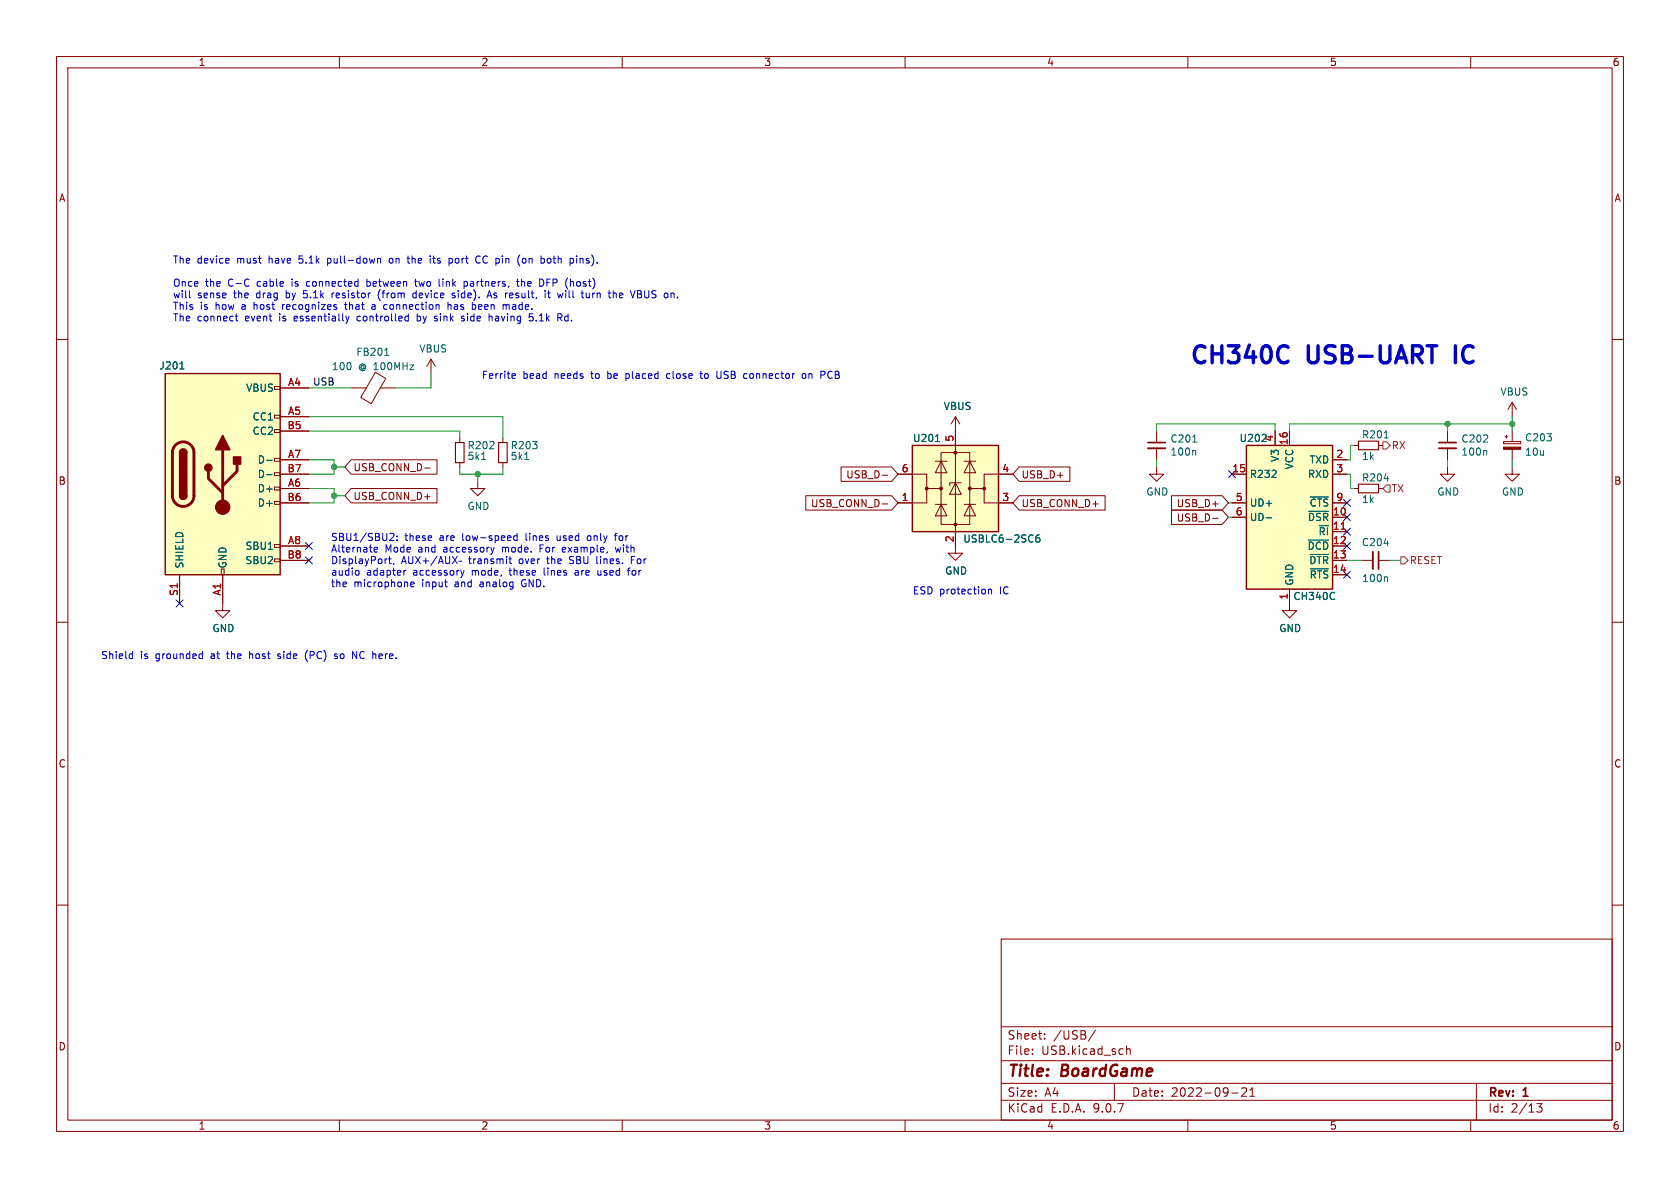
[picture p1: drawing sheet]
<svg xmlns="http://www.w3.org/2000/svg" width="297mm" height="210mm" viewBox="0 0 297 210" stroke-linecap="round" stroke-linejoin="round" font-family="sans-serif">
<g fill="none" stroke="#840000" stroke-width=".18">
<path d="M10 10h277v190h-277zM12 12h273v186h-273zM60 10v2M110 10v2M160 10v2M210 10v2M260 10v2M10 60h2M285 60h2M10 110h2M285 110h2M10 160h2"/>
<path d="M177 166h108v32h-108zM285 160h2M60 198v2M110 198v2M160 198v2M177 194.5h108M177 191.5h108M177 187.5h108M177 181.5h108M182.5 186.3v.1M182.5 185.5v.1M184.7 183.6v.1"/>
<path d="M184.7 182.8v.1M193.7 182.1l-1.3 2M197 191.5v3M199.2 184.9v1.5M199.2 185.5l.2-.1 .3 .1 .1 .9M210 198v2M217.7 193.2h1.2M219.5 192.4l.6-.1 .2 .1 .1 .3-.9 1.1h.9M221 193.8h.8M221 192.7l.4-.4v1.5M260 198v2M261 191.5v6.5"/>
<path d="M271.7 195.1h.9l-.5 .6 .4 .1v.7l-.2 .1-.6-.1"/>
</g>
<path d="M29.2 66h20.3v35.6h-20.3z" fill="#ffffc2"/>
<g fill="none" stroke="#840000" stroke-width=".18">
<path d="M48.5 68.3h1v.5h-1zM48.5 73.4h1v.5h-1zM48.5 75.9h1v.6h-1zM49.5 68.6h5.1M49.5 73.7h5.1M49.5 76.2h5.1M265.8 78.1h3.1v.3h-3.1zM266.1 77.2h.5M266.3 77v.5M267.3 71.1l-.7 1.3M267.3 71.1l.8 1.3M267.3 71.1v2.6"/>
<path d="M267.3 76.2v1.9M267.3 79.4v1.9M48.5 81h1v.5h-1zM48.5 83.6h1v.5h-1zM48.5 86.1h1v.5h-1zM48.5 88.6h1v.6h-1zM48.5 96.3h1v.5h-1zM48.5 98.8h1v.5h-1zM49.5 81.3h5.1M49.5 83.8h5.1M49.5 86.4h5.1M49.5 88.9h5.1"/>
<path d="M49.5 96.5h5.1M49.5 99.1h5.1M255.9 82.6v1.2h1.3l-1.3 1.3-1.3-1.3h1.3M267.3 82.6v1.2h1.3l-1.3 1.3-1.2-1.3h1.2M31.7 101.6v5.1M39.1 100.6h.5v1h-.5zM39.4 101.6v6.4h1.2l-1.2 1.2-1.3-1.2h1.3"/>
</g>
<path d="M29.2 66h20.3v35.6h-20.3zM31.7 80a.64 .64 0 0 1 .7-.6 .64 .64 0 0 1 .6 .6M31.7 87.6a.64 .64 0 0 0 .7 .7 .64 .64 0 0 0 .6-.7" fill="none" stroke="#840000" stroke-width=".25"/>
<path d="M31 78.7a1.9 1.9 0 0 1 2.1-.4 1.9 1.9 0 0 1 1.2 1.7v7.6a1.91 1.91 0 0 1-1.9 1.9 1.91 1.91 0 0 1-1.9-1.9v-7.7l.2-.7zM39.4 79.5v10.2M36.8 83.3v1.3l2.6 2.5M41.9 82v1.3l-2.5 2.6" fill="none" stroke="#840000" stroke-width=".51"/>
<g fill="#840000" stroke="#840000" stroke-width=".25">
<path d="M31.7 80h1.3v7.6h-1.3z"/>
<path d="M31.9 79.6a.64 .64 0 0 1 .7-.2 .64 .64 0 0 1 .4 .6h-1.3z"/>
<path d="M31.7 87.6h1.3a.64 .64 0 0 1-.6 .7 .64 .64 0 0 1-.7-.7z"/>
<path d="M39.4 77l1.2 2.5h-2.5z"/>
<path d="M41.3 80.8h1.2v1.2h-1.2z"/>
<circle cx="36.8" cy="82.7" r=".63"/>
</g>
<g fill="#840000" stroke="#840000" stroke-width=".18">
<path d="M265.8 79h3.1v.4h-3.1z"/>
<circle cx="39.4" cy="89.7" r="1.27"/>
</g>
<path d="M31.8 65.2h.7M47.1 81.4h1M47.1 83.9h1" fill="none" stroke="#006464" stroke-width=".18"/>
<path d="M220.3 78.7h15.3v25.4h-15.3z" fill="#ffffc2"/>
<path d="M220.3 78.7h15.3v25.4h-15.3z" fill="none" stroke="#840000" stroke-width=".25"/>
<g fill="none" stroke="#840000" stroke-width=".18">
<path d="M62.2 68.6h2.6M66.3 65.8l1.9 1.1-2.6 4.4-1.8-1zM67.3 68.6h2.5M76.2 63.5l-.8 1.3M76.2 63.5l.8 1.3M76.2 63.5v2.5M81.3 77.5v.7M88.9 77.5v.7M168.9 73.7l-.8 1.2M168.9 73.7l.8 1.2M168.9 73.7v2.5M204.5 76.2v2"/>
<path d="M204.5 79.2v2.1M225.4 76.2v2.5M228 76.2v2.5M239.4 78.7h.8M243.7 78.7h.8M255.9 76.2v2M255.9 79.2v2.1M81.3 81.8v.8M84.5 85.1v1.3h1.2l-1.2 1.2-1.3-1.2h1.3M88.9 81.8v.8M168.9 96.5v1.3h1.3l-1.3 1.3-1.3-1.3h1.3M204.5 82.6v1.2h1.2l-1.2 1.3-1.3-1.3h1.3"/>
<path d="M217.8 83.8h2.5M217.8 88.9h2.5M217.8 91.4h2.5M235.6 83.8h2.5M235.6 88.9h2.5M235.6 91.4h2.5M235.6 81.3h2.5M235.6 94h2.5M235.6 96.5h2.5M235.6 99.1h2.5M239.4 86.4h.8M240.7 99.1h2"/>
<path d="M243.7 99.1h2M243.7 86.4h.8M228 104.1v2.6M235.6 101.6h2.5"/>
</g>
<g fill="none" stroke="#006464" stroke-width=".18">
<path d="M68 62.8h.7M68.3 61.7l.1-.2v1.3M210.8 78.2h.8M211.2 79.6l.2 .2v.7M223.1 78h.8M244.7 77.4h.7M262.6 79.6l.2 .2v.7M85.1 81.2h.8M92.8 81.2h.7M223.9 91.5h.9M231.3 95.5h3.5M231.4 90.4h3.4"/>
<path d="M231.6 98h3.2M231.7 87.9h3.1M244.7 96h.8M244.7 84.6h.8M231.7 100.6h3.1M235.9 104.8h.1M235.9 105.9h.1M245.1 102l.2 .1v.7"/>
</g>
<path d="M237.1 93.6h.7" fill="none" stroke="#a90000" stroke-width=".18"/>
<path d="M202.9 78.2h3.1M254.4 78.2h3M243.7 97.5v3.1" fill="none" stroke="#840000" stroke-width=".3"/>
<path d="M202.9 79.2h3.1M254.4 79.2h3M242.7 97.5v3.1" fill="none" stroke="#840000" stroke-width=".33"/>
<path d="M80.5 78.2h1.5v3.6h-1.5zM88.1 78.2h1.6v3.6h-1.6zM240.2 78h3.5v1.5h-3.5zM240.2 85.6h3.5v1.5h-3.5z" fill="none" stroke="#840000" stroke-width=".2"/>
<path d="M161.3 78.7h15.2v15.3h-15.2z" fill="#ffffc2"/>
<path d="M161.3 78.7h15.2v15.3h-15.2z" fill="none" stroke="#840000" stroke-width=".25"/>
<g fill="none" stroke="#840000" stroke-width=".18">
<path d="M49.5 68.6h5.1M49.5 73.7h5.1M49.5 76.2h5.1M168.9 76.2v20.3M225.4 76.2v2.5M228 76.2v2.5M49.5 83.8h5.1M49.5 88.9h5.1M49.5 81.3h5.1M49.5 86.4h5.1M49.5 96.5h5.1M49.5 99.1h5.1"/>
<path d="M62.1 86.4h15.2v2.5h-15.2l-1.1-1.3zM62.1 81.3h15.2v2.5h-15.2l-1.1-1.2zM75.1 82.7h.9M142.5 87.6h15.1l1.1 1.3-1.1 1.3h-15.1zM148.7 82.5h8.9l1.1 1.3-1.1 1.3h-8.9zM156 89.1h.9M156 84h.9M158.7 83.8h5.1v2.6h2.6M163.8 86.4v2.5h-5.1M165.4 81.5h2M165.4 89.2h2M166.4 80h5v12.7h-5z"/>
<path d="M166.4 81.5l1 2.1h-2zM166.4 89.2l1 2h-2zM168.9 85.3l1 2.1h-2zM169.9 85.3h-2v.6M170.4 81.5h2.1M170.4 89.2h2.1M171.4 81.5l1.1 2.1h-2.1zM171.4 89.2l1.1 2h-2.1zM174 86.4v2.5h5.1M179.1 83.8h-5.1v2.6h-2.6M180.2 87.6h15.2v2.6h-15.2l-1.1-1.3zM180.2 82.5h8.9v2.6h-8.9l-1.1-1.3z"/>
<path d="M207.1 90.2h9l1.1 1.2-1.1 1.3h-9zM207.1 87.6h9l1.1 1.3-1.1 1.3h-9zM214.4 91.6h.9M217.8 83.8h2.5M217.8 88.9h2.5M217.8 91.4h2.5M235.6 83.8h2.5M235.6 88.9h2.5M235.6 81.3h2.5M235.6 96.5h2.5M235.6 99.1h2.5M235.6 91.4h2.5"/>
<path d="M235.6 94h2.5M31.7 101.6v5.1M39.4 101.6v5.1M228 104.1v3.9h1.2l-1.2 1.2-1.3-1.2h1.3M235.6 101.6h2.5"/>
</g>
<g fill="#840000" stroke="#840000" stroke-width=".18">
<circle cx="163.8" cy="86.4" r=".25"/>
<circle cx="166.4" cy="86.4" r=".25"/>
<circle cx="168.9" cy="80" r=".25"/>
<circle cx="168.9" cy="92.7" r=".25"/>
<circle cx="171.4" cy="86.4" r=".25"/>
<circle cx="174" cy="86.4" r=".25"/>
</g>
<g fill="none" stroke="#006464" stroke-width=".18">
<path d="M31.8 65.2h.7M165.4 78h.7M223.1 78h.8M47.1 81.4h1M47.1 83.9h1M183.7 94.6h-.3a.86 .86 0 0 0 0 1.2l.4-.1v-.4l-.2-.3-.4 .1-.1 .2M223.9 91.5h.9M231.3 95.5h3.5M231.4 90.4h3.4M231.6 98h3.2M231.7 87.9h3.1M231.7 100.6h3.1"/>
<path d="M235.9 104.8h.1M235.9 105.9h.1"/>
</g>
<path d="M244.5 78.1h.6l.6 .6-.6 .7h-.6zM245.1 85.7h.6v1.3h-.6l-.6-.6zM247.6 98.4h.7l.6 .7-.6 .6h-.7z" fill="none" stroke="#725600" stroke-width=".18"/>
<g fill="none" stroke="#009600" stroke-width=".18">
<path d="M54.6 73.7h34.3v3.8M54.6 76.2h26.7v1.3M54.6 68.6h7.6M76.2 66v2.6h-6.4M204.5 76.2v-1.3h20.9v1.3M239.4 78.7h-.6v2.6h-.7M255.9 74.9v1.3M267.3 74.9h-39.3v1.3M267.3 73.7v2.5M54.6 81.3h4.5v2.5h-4.5M54.6 86.4h4.5v2.5h-4.5M59.1 87.6h1.9"/>
<path d="M59.1 82.6h1.9M81.3 82.6v1.2h7.6v-1.2M84.5 83.8v1.3M204.5 81.3v1.3M217.2 88.9h.6M217.2 91.4h.6M238.1 83.8h.7v2.6h.6M238.1 99.1h2.6M245.7 99.1h1.9M255.9 81.3v1.3M267.3 81.3v1.3"/>
</g>
<g fill="none" stroke="#000084" stroke-width=".18">
<path d="M54 95.9l1.2 1.2M54 98.5l1.2 1.2M55.2 95.9l-1.2 1.2M55.2 98.5l-1.2 1.2M217.2 83.2l1.2 1.2M218.4 83.2l-1.2 1.2M237.5 93.4l1.2 1.2M237.5 90.8l1.2 1.2M237.5 88.3l1.2 1.2M237.5 95.9l1.2 1.2M238.7 93.4l-1.2 1.2M238.7 90.8l-1.2 1.2"/>
<path d="M238.7 88.3l-1.2 1.2M238.7 95.9l-1.2 1.2M31.1 106.1l1.3 1.2M32.4 106.1l-1.3 1.2M237.5 101l1.2 1.2M238.7 101l-1.2 1.2"/>
</g>
<path d="M227.2 61.1l.5 .3M227.7 63.8l-.5 .3M257.3 61.1v3" fill="none" stroke="#0000c2" stroke-width=".6"/>
<g fill="none" stroke="#0000c2" stroke-width=".18">
<path d="M33.5 51.4v1.1l.2 .1M41.6 55.9h.5M41.8 55.5v1.1l.3 .1M49.9 53.8v.9M50.2 53.8l-.3 .3M53.6 52.5l.2 .1M54.3 51.4h-.6l-.1 .6 .2-.1M54.4 49.8l-.2 .2v.4l.2 .2M57.9 45.7v1.2M57.9 46.5h.1M58 45.7h-.1M58.7 51.8v.8"/>
<path d="M59.1 51.8l-.4 .2M60.9 53.8h.5M61.1 53.4v1.1l.3 .2M61.1 55.9l.3 .8M61.4 56.7l-.1 .3M61.7 55.9l-.3 .8M63.4 55.9l-.3 .2v.4l.3 .2M64.9 49.3v1.3M64.9 50.5l.3 .1M65.2 49.8h-.3M65.8 53.9h.5M66.3 54.1l-.4 .1-.2 .2 .2 .3 .4-.1"/>
<path d="M66.7 45.7v.8M66.7 45.8l.2-.1h.3l.1 .8M67.2 51.3a1.47 1.47 0 0 0 0 1.8M68.3 53.8l.1 .1M68.4 54.6l-.1 .1M69.2 45.7h-.3l-.1 .2 .1 .5 .3 .1M71.8 55.9l.4 .1M71.9 45.7h.5M72.1 46.3l.3 .2M72.2 56.7h-.4M72.2 55.5v1.2M73.3 49.8h.5"/>
<path d="M73.5 49.3v1.1l.3 .2M73.6 51.9l-.4-.1-.2 .2 .1 .6h.5M73.6 51.4v1.2M73.8 56.7h.3M73.8 55.5v1.2M74.1 55.9l-.3 .1M76.5 45.7h.5M76.7 45.2v1.1l.1 .2M77 55.9l.3 .1M77 56.3l.3 .2M77.3 56.6l-.2 .1h-.2M77.7 50.5l.1 .1"/>
<path d="M78.3 49.3v.2M78.3 49.8v.8M79.2 54l.2-.2 .3 .1v.8M79.2 53.4v1.3M79.5 45.7h.4l.1 .2-.1 .5-.4 .1M80.4 51.9l-.3-.1-.2 .2 .1 .2 .4 .1v.3h-.5M81.6 56h.4M81.6 56.3l.4 .1 .1 .2-.2 .1h-.3M82 49.8h.4l.2 .2-.1 .5h-.5M84 53.9l.1 .2-.1 .5M84.3 45.3l.3-.1 .3 .2M84.6 53.9v.7"/>
<path d="M84.9 46.4l-.3 .1h-.3M85.2 54.1l-.6 .2M86.1 52.6l.4-1.2 .4 1.2M86.2 52.3h.6M86.5 56h.4l.1 .7M87.3 52.6h.1M87.4 51.9v.3M89.5 53.9h.5v.8M91.3 49.8h.5M91.5 49.3v1.1l.3 .2M92.2 49.3v1.3M92.3 45.9l.3-.2h.3l.1 .2-.1 .6h-.3l-.3-.2"/>
<path d="M92.6 49.8l-.4 .1M93.6 56h.4l.3 .2-.2 .5h-.5M96.1 49.6v.7M96.7 49.9h.4M96.8 51.8h.5M97 51.4v1.1l.3 .1M97.3 49.3h-.6v1.3M97.4 45.9l-.2-.2h-.3l-.2 .2 .2 .6h.3l.2-.2M98.9 56.1l.4 .6M99.1 55.5l.2 .2v.3l-.2 .1M100 51.4v.1M100 51.8v.8"/>
<path d="M100.1 55.9l-.3 .2v.4l.3 .2M101.2 49.8l.2 .1v.7M101.9 45.2v.2M101.9 45.7v.8M102.5 45.7v.8M102.7 45.7l-.2 .1M104.2 52.5l-.4 .1M104.2 51.8v.8M108.9 51.9l.1 .7M109.9 51.8h-.2l-.2 .2 .1 .6h.3M110.1 52.1l-.6 .1M113.3 52l.1 .2-.1 .4"/>
<path d="M113.3 51.5v.4M119.8 52.5v.1M90.7 66l.4 .1v.3l-.6 .1M91.1 66.8l-.4 .1M110.7 66v1.3M110.7 66.8l.1 .1M110.8 66l-.1 .1M118.3 66l-.3 .1-.2 .2 .1 .5 .4 .1M123.7 66h.5M123.9 65.6v1.1l.3 .2M127.5 65.6l-.1 1.2-.2 .1-.3-.1M141.9 66.2l.1-.2 .4 .2 .1 .5-.2 .1-.3 .1-.1-.1z"/>
<path d="M146.6 65.7l-.3 .5 .3 .6M66.1 97.2l.6-.2v-.2l-.4-.1-.2 .2 .1 .6h.5M68.3 98.8h.1M68.7 98.8h.5M68.9 98.4v1.1l.3 .1M69.1 94.3h.4l.1 .3-.7 .9h.7M69.6 99.6l-.1 .2M70.2 95.4v.1M70.2 94.8v.1M71 99.6l.4-1.2 .4 1.2M71.1 99.3h.6M72.2 98.4v1l.3 .2h.4l.1-.2v-1"/>
<path d="M73.5 98.4l.8 1.2M74.3 98.4l-.8 1.2M74.8 99.2h1M75.3 98.7v.9M77.3 98.3l-1.1 1.6M77.5 99.6l.4-1.2 .5 1.2M77.6 99.3h.6M78.8 98.4v1l.2 .2h.4l.1-.2v-1M80 98.4l.8 1.2M80.8 98.4l-.8 1.2M81.1 99.2h.5M87.4 96.7l-.3 .9"/>
<path d="M90 98.8h.5M90.1 98.4v1.1l.4 .1M91.4 94.8l-.3-.1-.3 .2 .1 .6h.5M91.4 94.3v1.2M95.5 96.9h.4M95.5 96.3v1.3M98.5 94.7v.7l.2 .1M99.8 96.7h-.2l-.2 .2 .1 .6 .3 .1M100 97l-.6 .2M100.7 99.6h.2M100.7 98.7l.2 .3M104.2 94.7l-.3 .1-.1 .1 .1 .5 .3 .1"/>
<path d="M105.5 98.4v1.1l.2 .1M108.6 94.7h.5M108.8 96.7l.2 .9 .3-.6 .2 .6M109.1 94.3l-.3 .2v1M111.6 99h.4M111.6 98.4v1.2M23.1 115.6h.3M23.4 115.2v1.2M23.4 116.4h-.3M35.4 115.6h.4M35.8 116.4h-.4M35.8 115.2v1.2"/>
<path d="M44.1 115.2v1.2M44.3 115.6l-.2 .1M49.1 116.4h.3M49.4 115.6l-.3 .2v.1l.3 .1M54.3 115a1.46 1.46 0 0 0 0 1.9M59.1 115.8l.6 .4-.2 .2h-.4M59.6 115.6h-.3l-.2 .2M62.3 115.2l.8 1.2v-1.2M63.2 100.8l.3 .3v.3l-.3 .3M71.8 100.8l-.4 .3M72.6 103.3l.6-.1v-.3h-.4l-.2 .2 .1 .6h.5M81.4 100.8l.3 .9"/>
<path d="M81.7 101.7l-.1 .3M82 100.8l-.3 .9M92.4 102.5l-.2 .5 .2 .7M96.2 100.4v1.1l.2 .2M102.1 100.8l-.4 .1M102.1 101.2h-.3l-.2 .2 .1 .2 .4 .1M105.7 100.8l.1 .8 .3 .1 .1-.1M110.9 100.8h.5M111.4 100.4l-.3 .2v1.1M174.8 104.1v.9M174.8 104.3l.1-.2 .3 .1 .1 .8"/>
</g>
<path d="M237.1 93.6h.7" fill="none" stroke="#a90000" stroke-width=".18"/>
<g fill="#009600" stroke="#009600" stroke-width=".18">
<circle cx="84.5" cy="83.8" r=".46"/>
<circle cx="59.1" cy="82.6" r=".46"/>
<circle cx="59.1" cy="87.6" r=".46"/>
<circle cx="255.9" cy="74.9" r=".46"/>
<circle cx="267.3" cy="74.9" r=".46"/>
</g>
<g font-size="4.2" fill="#0000c2">
<text x="210.2" y="64.5">CH340C</text>
<text x="231.4" y="64.5">USB-UART</text>
<text x="258.6" y="64.5">IC</text>
</g>
<g font-size="2.8" fill="#840000">
<text x="178" y="190.9">Title:</text>
<text x="187.7" y="190.9">BoardGame</text>
</g>
<g font-size="2.1" fill="#840000">
<text x="178" y="184">Sheet:</text>
<text x="186.2" y="184">/USB/</text>
<text x="178" y="186.7">File:</text>
<text x="184.1" y="186.7">USB.kicad_sch</text>
<text x="178" y="196.9">KiCad</text>
<text x="178" y="194.1">Size:</text>
<text x="184.7" y="194.1">A4</text>
<text x="185.7" y="196.9">E.D.A.</text>
<text x="193.3" y="196.9">9.0.7</text>
<text x="200" y="194.1">Date:</text>
<text x="207" y="194.1">2022-09-21</text>
<text x="263" y="194.3">Rev:</text>
<text x="263" y="196.9">Id:</text>
<text x="267.1" y="196.9">2/13</text>
<text x="269.4" y="194.3">1</text>
</g>
<g font-size="1.8" fill="#840000">
<text x="35" y="11.9">1</text>
<text x="85" y="11.9">2</text>
<text x="135" y="11.9">3</text>
<text x="185" y="11.9">4</text>
<text x="235" y="11.9">5</text>
<text x="285" y="11.9">6</text>
<text x="10.3" y="35.9">A</text>
<text x="285.3" y="35.9">A</text>
<text x="62.4" y="83.5">USB_CONN_D-</text>
<text x="10.3" y="85.9">B</text>
<text x="62.4" y="88.6">USB_CONN_D+</text>
<text x="143.3" y="89.9">USB_CONN_D-</text>
<text x="149.5" y="84.8">USB_D-</text>
<text x="180.5" y="89.9">USB_CONN_D+</text>
<text x="180.5" y="84.8">USB_D+</text>
<text x="207.9" y="89.9">USB_D+</text>
<text x="285.3" y="85.9">B</text>
<text x="207.9" y="92.4">USB_D-</text>
<text x="10.3" y="135.9">C</text>
<text x="285.3" y="135.9">C</text>
<text x="10.3" y="185.9">D</text>
<text x="285.3" y="185.9">D</text>
<text x="35" y="199.9">1</text>
<text x="85" y="199.9">2</text>
<text x="135" y="199.9">3</text>
<text x="185" y="199.9">4</text>
<text x="235" y="199.9">5</text>
<text x="285" y="199.9">6</text>
</g>
<g font-size="1.8" fill="#0000c2">
<text x="30.5" y="46.7">The</text>
<text x="34.9" y="46.7">device</text>
<text x="42" y="46.7">must</text>
<text x="47.8" y="46.7">have</text>
<text x="53.3" y="46.7">5.1k</text>
<text x="58.5" y="46.7">pull-down</text>
<text x="69.7" y="46.7">on</text>
<text x="73.1" y="46.7">the</text>
<text x="77.3" y="46.7">its</text>
<text x="80.8" y="46.7">port</text>
<text x="85.8" y="46.7">CC pin</text>
<text x="93.6" y="46.7">(on</text>
<text x="97.9" y="46.7">both</text>
<text x="103.2" y="46.7">pins).</text>
<text x="30.5" y="50.8">Once</text>
<text x="30.5" y="52.8">will</text>
<text x="34.9" y="52.8">sense</text>
<text x="36.3" y="50.8">the</text>
<text x="40.4" y="50.8">C-C</text>
<text x="41.5" y="52.8">the</text>
<text x="45.6" y="52.8">drag</text>
<text x="45.7" y="50.8">cable</text>
<text x="51" y="52.8">by</text>
<text x="52" y="50.8">is</text>
<text x="54.3" y="52.8">5.1k</text>
<text x="54.8" y="50.8">connected</text>
<text x="59.5" y="52.8">resistor</text>
<text x="65.7" y="50.8">between</text>
<text x="67.9" y="52.8">(from</text>
<text x="74.3" y="52.8">device</text>
<text x="74.5" y="50.8">two</text>
<text x="78.9" y="50.8">link</text>
<text x="81.4" y="52.8">side).</text>
<text x="83.5" y="50.8">partners,</text>
<text x="87.9" y="52.8">As result,</text>
<text x="93.1" y="50.8">the</text>
<text x="97.2" y="50.8">DFP</text>
<text x="98.4" y="52.8">it</text>
<text x="100.9" y="52.8">will</text>
<text x="102" y="50.8">(host)</text>
<text x="105.4" y="52.8">turn</text>
<text x="110.3" y="52.8">the</text>
<text x="114.5" y="52.8">VBUS</text>
<text x="30.5" y="54.9">This</text>
<text x="30.5" y="56.9">The</text>
<text x="34.9" y="56.9">connect</text>
<text x="35.4" y="54.9">is</text>
<text x="38.2" y="54.9">how</text>
<text x="43" y="54.9">a</text>
<text x="43.5" y="56.9">event</text>
<text x="45.3" y="54.9">host</text>
<text x="49.7" y="56.9">is</text>
<text x="50.5" y="54.9">recognizes</text>
<text x="52.5" y="56.9">essentially</text>
<text x="61.9" y="54.9">that</text>
<text x="63.8" y="56.9">controlled</text>
<text x="66.8" y="54.9">a</text>
<text x="69.1" y="54.9">connection</text>
<text x="74.6" y="56.9">by</text>
<text x="77.9" y="56.9">sink</text>
<text x="80.6" y="54.9">has</text>
<text x="82.8" y="56.9">side</text>
<text x="85.1" y="54.9">been</text>
<text x="87.9" y="56.9">having</text>
<text x="90.8" y="54.9">made.</text>
<text x="95.2" y="56.9">5.1k</text>
<text x="100.4" y="56.9">Rd.</text>
<text x="85.1" y="67.1">Ferrite</text>
<text x="92.4" y="67.1">bead</text>
<text x="98.1" y="67.1">needs</text>
<text x="104.8" y="67.1">to</text>
<text x="107.9" y="67.1">be</text>
<text x="111.3" y="67.1">placed</text>
<text x="118.7" y="67.1">close</text>
<text x="124.9" y="67.1">to</text>
<text x="128" y="67.1">USB</text>
<text x="132.9" y="67.1">connector</text>
<text x="143.5" y="67.1">on</text>
<text x="147" y="67.1">PCB</text>
<text x="58.4" y="95.7">SBU1/SBU2:</text>
<text x="71.6" y="95.7">these</text>
<text x="77.8" y="95.7">are</text>
<text x="82" y="95.7">low-speed</text>
<text x="93.4" y="95.7">lines</text>
<text x="99.1" y="95.7">used</text>
<text x="104.7" y="95.7">only</text>
<text x="109.8" y="95.7">for</text>
<text x="58.4" y="97.8">Alternate</text>
<text x="58.4" y="99.8">DisplayPort,</text>
<text x="58.4" y="101.8">audio</text>
<text x="64.8" y="101.8">adapter</text>
<text x="68.1" y="97.8">Mode</text>
<text x="73.2" y="101.8">accessory</text>
<text x="74.1" y="97.8">and</text>
<text x="78.7" y="97.8">accessory</text>
<text x="83" y="99.8">transmit</text>
<text x="83.7" y="101.8">mode,</text>
<text x="89.2" y="97.8">mode.</text>
<text x="90.6" y="101.8">these</text>
<text x="92" y="99.8">over</text>
<text x="96.1" y="97.8">For</text>
<text x="96.8" y="101.8">lines</text>
<text x="97.2" y="99.8">the</text>
<text x="100.3" y="97.8">example,</text>
<text x="101.3" y="99.8">SBU</text>
<text x="102.5" y="101.8">are</text>
<text x="106.3" y="99.8">lines.</text>
<text x="106.7" y="101.8">used</text>
<text x="109.9" y="97.8">with</text>
<text x="112.3" y="101.8">for</text>
<text x="112.6" y="99.8">For</text>
<text x="58.4" y="103.9">the</text>
<text x="62.6" y="103.9">microphone</text>
<text x="74.7" y="103.9">input</text>
<text x="80.7" y="103.9">and</text>
<text x="85.3" y="103.9">analog</text>
<text x="92.9" y="103.9">GND.</text>
<text x="161.3" y="105.2">ESD protection</text>
<text x="176.9" y="105.2">IC</text>
<text x="17.8" y="116.6">Shield</text>
<text x="24.8" y="116.6">is</text>
<text x="27.6" y="116.6">grounded</text>
<text x="37.6" y="116.6">at</text>
<text x="40.6" y="116.6">the</text>
<text x="44.7" y="116.6">host</text>
<text x="50" y="116.6">side</text>
<text x="55" y="116.6">(PC)</text>
<text x="60.4" y="116.6">so</text>
<text x="63.8" y="116.6">NC here.</text>
</g>
<g font-size="1.8" fill="#006464">
<text x="28.1" y="65.5">J201</text>
<text x="58.6" y="65.6">100</text>
<text x="62.9" y="63.1">FB201</text>
<text x="63.4" y="65.6">@ 100MHz</text>
<text x="74" y="62.5">VBUS</text>
<text x="43.4" y="69.4">VBUS</text>
<text x="265.2" y="70.1">VBUS</text>
<text x="44.6" y="74.5">CC1</text>
<text x="44.6" y="77.1">CC2</text>
<text x="166.7" y="72.7">VBUS</text>
<text x="240.7" y="77.7">R201</text>
<text x="45.5" y="82.1">D-</text>
<text x="82.6" y="79.6">R202</text>
<text x="82.6" y="81.5">5k1</text>
<text x="90.2" y="79.6">R203</text>
<text x="90.2" y="81.5">5k1</text>
<text x="161.3" y="78.3">U201</text>
<text x="206.8" y="78.4">C201</text>
<text x="206.8" y="80.7">100n</text>
<text x="219" y="78.3">U202</text>
<text x="226.3" y="81.7" transform="rotate(-90 226.3 81.7)">V3</text>
<text x="228.8" y="83.1" transform="rotate(-90 228.8 83.1)">VCC</text>
<text x="231.4" y="82.1">TXD</text>
<text x="240.7" y="81.5">1k</text>
<text x="258.3" y="78.4">C202</text>
<text x="258.3" y="80.7">100n</text>
<text x="269.5" y="78.2">C203</text>
<text x="269.5" y="80.8">10u</text>
<text x="45.5" y="84.7">D-</text>
<text x="45.5" y="87.2">D+</text>
<text x="45.5" y="89.8">D+</text>
<text x="202.6" y="87.8">GND</text>
<text x="220.9" y="84.7">R232</text>
<text x="220.9" y="89.8">UD+</text>
<text x="231.1" y="84.7">RXD</text>
<text x="231.4" y="89.8">~{CTS}</text>
<text x="240.7" y="85.3">R204</text>
<text x="240.7" y="89.1">1k</text>
<text x="254" y="87.8">GND</text>
<text x="265.4" y="87.8">GND</text>
<text x="82.5" y="90.3">GND</text>
<text x="220.9" y="92.3">UD-</text>
<text x="231.1" y="92.3">~{DSR}</text>
<text x="233" y="94.8">~{RI}</text>
<text x="32.6" y="100.6" transform="rotate(-90 32.6 100.6)">SHIELD</text>
<text x="40.2" y="100.6" transform="rotate(-90 40.2 100.6)">GND</text>
<text x="43.3" y="97.4">SBU1</text>
<text x="43.3" y="99.9">SBU2</text>
<text x="167" y="101.8">GND</text>
<text x="170.2" y="96.1">USBLC6-2SC6</text>
<text x="231.1" y="97.4">~{DCD}</text>
<text x="231.4" y="99.9">~{DTR}</text>
<text x="240.7" y="96.7">C204</text>
<text x="228.6" y="106.3">CH340C</text>
<text x="228.8" y="103.6" transform="rotate(-90 228.8 103.6)">GND</text>
<text x="231.4" y="102.5">~{RTS}</text>
<text x="240.7" y="103.1">100n</text>
<text x="37.5" y="111.9">GND</text>
<text x="226.1" y="111.9">GND</text>
</g>
<g font-size="1.8" fill="#a90000">
<text x="50.8" y="68.3">A4</text>
<text x="50.7" y="75.9">B5</text>
<text x="50.8" y="73.4">A5</text>
<text x="50.7" y="83.6">B7</text>
<text x="50.8" y="81">A7</text>
<text x="159.3" y="83.6">6</text>
<text x="168.7" y="78.2" transform="rotate(-90 168.7 78.2)">5</text>
<text x="177.1" y="83.6">4</text>
<text x="217.8" y="83.6">15</text>
<text x="225.2" y="78.2" transform="rotate(-90 225.2 78.2)">4</text>
<text x="227.7" y="78.8" transform="rotate(-90 227.7 78.8)">16</text>
<text x="236.1" y="81">2</text>
<text x="236.1" y="83.6">3</text>
<text x="50.7" y="88.6">B6</text>
<text x="50.8" y="86.1">A6</text>
<text x="159.3" y="88.6">1</text>
<text x="177.1" y="88.6">3</text>
<text x="218.4" y="88.6">5</text>
<text x="236.1" y="88.6">9</text>
<text x="168.7" y="96" transform="rotate(-90 168.7 96)">2</text>
<text x="218.4" y="91.2">6</text>
<text x="235.5" y="91.2">10</text>
<text x="235.5" y="93.7">11</text>
<text x="50.7" y="98.8">B8</text>
<text x="50.8" y="96.3">A8</text>
<text x="235.5" y="96.3">12</text>
<text x="235.5" y="98.8">13</text>
<text x="235.5" y="101.3">14</text>
<text x="31.5" y="105.5" transform="rotate(-90 31.5 105.5)">S1</text>
<text x="39.1" y="105.4" transform="rotate(-90 39.1 105.4)">A1</text>
<text x="227.7" y="106.1" transform="rotate(-90 227.7 106.1)">1</text>
</g>
<text font-size="1.8" fill="#0f0f0f" x="55.2" y="68.2">USB</text>
<g font-size="1.8" fill="#725600">
<text x="245.9" y="79.6">RX</text>
<text x="245.9" y="87.2">TX</text>
<text x="249.1" y="99.9">RESET</text>
</g>
</svg>
